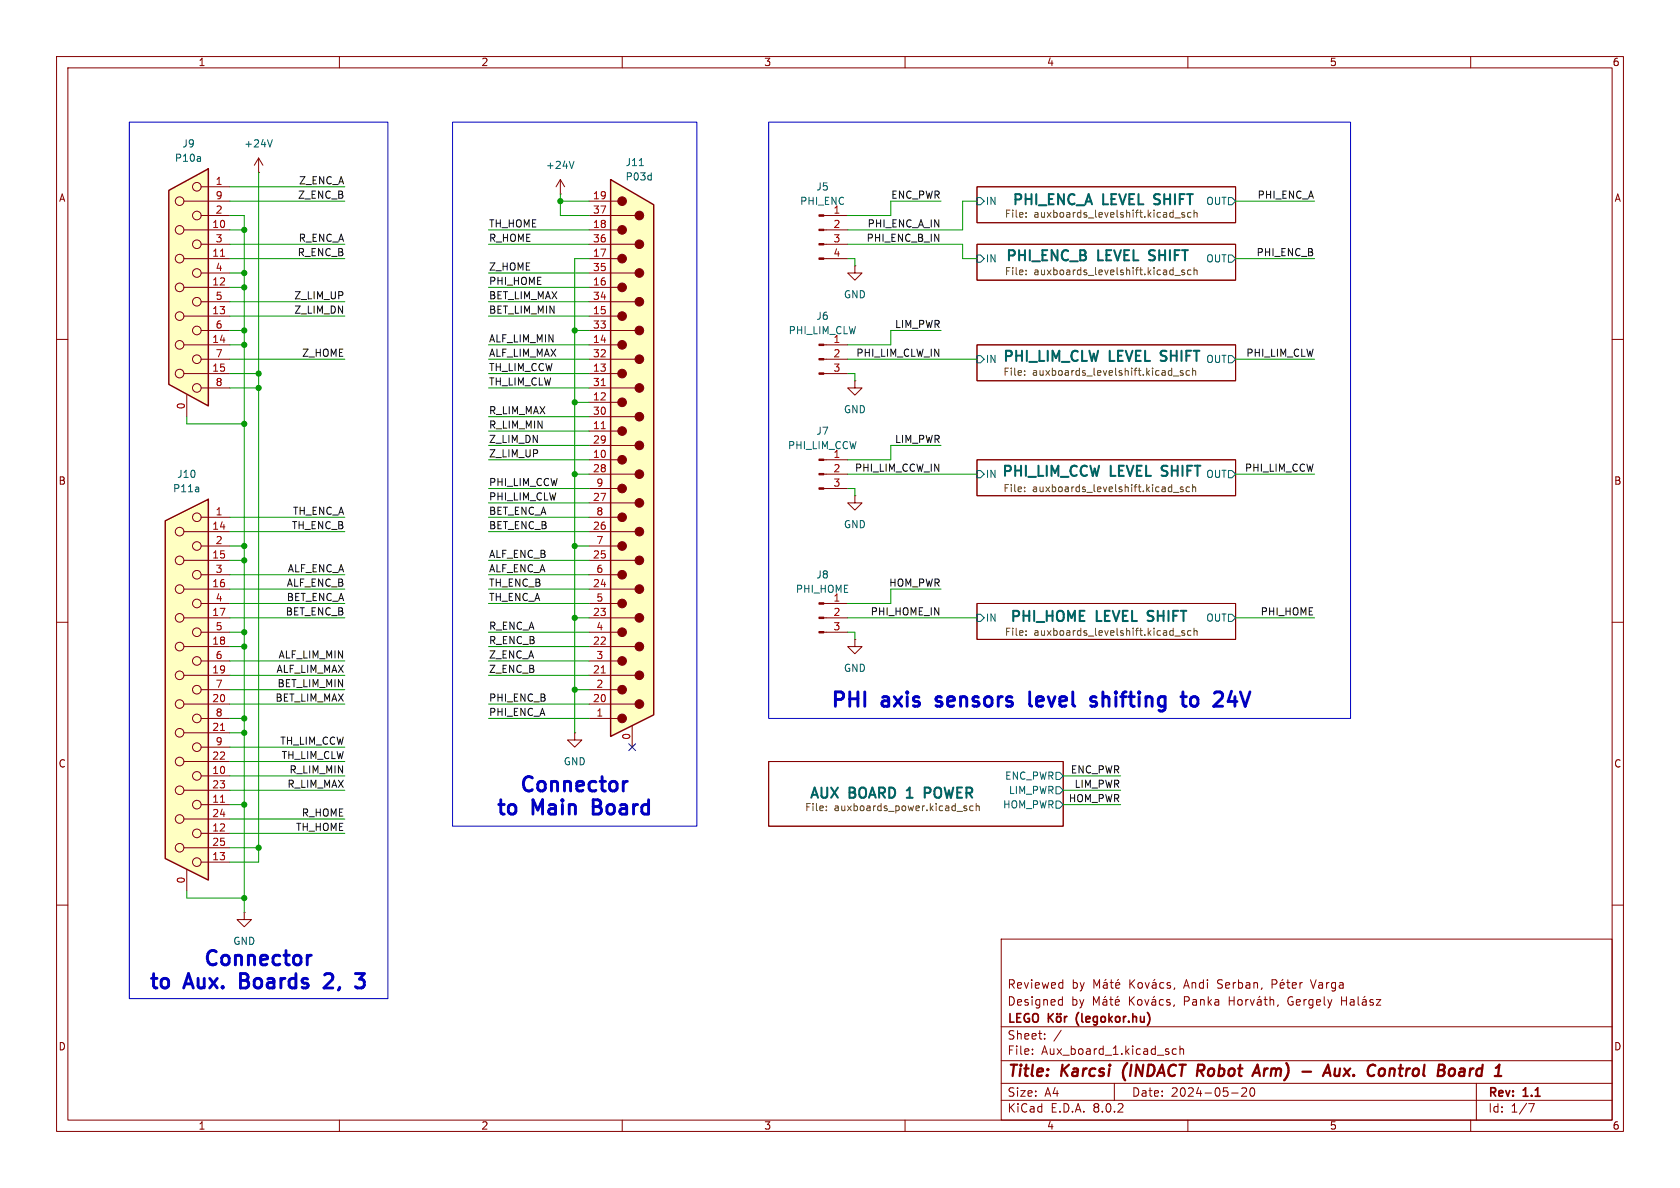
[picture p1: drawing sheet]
<svg xmlns="http://www.w3.org/2000/svg" width="297mm" height="210mm" viewBox="0 0 297 210" stroke-linecap="round" stroke-linejoin="round" font-family="sans-serif">
<g fill="none" stroke="#840000" stroke-width=".18">
<path d="M10 10h277v190h-277zM12 12h273v186h-273zM60 10v2M110 10v2M160 10v2M210 10v2M260 10v2M172.7 33h45.7v6.4h-45.7zM10 60h2M172.7 43.2h45.7v6.3h-45.7zM285 60h2M172.7 61h45.7v6.3h-45.7z"/>
<path d="M172.7 81.3h45.7v6.3h-45.7zM10 110h2M172.7 106.7h45.7v6.3h-45.7zM285 110h2M135.9 134.6h52.1v11.5h-52.1zM10 160h2M285 160h2M177 166h108v32h-108zM187.4 176.7l.4 .1M187.7 173.7l.2 .1M187.8 176.2v1.5M187.8 177.6l-.4 .1"/>
<path d="M187.9 173.2v1.5M187.9 174.6l-.2 .1M193.3 177.7v-1.5l.5 1.1 .5-1.1v1.5M193.4 174.7v-1.5l.5 1.1 .5-1.1v1.5M195 176.8h.6l.1 .9M195.1 173.8h.6v.9M195.5 176.1l-.3 .2M195.5 173.1l-.2 .2M195.7 177.1h-.5a.29 .29 0 0 0-.2 .3 .29 .29 0 0 0 .2 .3l.5-.1M195.7 174.1h-.5a.29 .29 0 0 0-.2 .3 .29 .29 0 0 0 .2 .3l.5-.1M196.2 176.7h.5M196.2 173.7h.6"/>
<path d="M196.4 176.2v1.3l.3 .2M196.5 173.2v1.3l.3 .2M197.2 177.2l.7-.1-.1-.3-.4-.1-.2 .2v.7h.6M197.2 174.2l.8-.1-.1-.3-.4-.1-.3 .2 .1 .7h.6M197.7 176.1l-.2 .2M197.7 173.1l-.2 .2M199.7 176.2v1.5M199.7 173.2v1.5M199.9 176.8l.6 .9M200 173.8l.6 .9M200.5 176.2l-.8 .9M200.6 173.2l-.9 .9"/>
<path d="M201.2 176.8l.2-.1 .4 .1 .1 .6-.2 .2-.3 .1-.2-.1zM201.2 173.8l.3-.1 .4 .1 .1 .6-.2 .2-.3 .1-.3-.1zM202.4 176.7l.3 1 .4-1M202.5 173.7l.3 1 .4-1M203.7 176.8h.5l.1 .9M203.7 173.8h.6l.1 .9M204.1 176.1l-.2 .2M204.2 173.1l-.2 .2M204.3 177.1h-.5a.29 .29 0 0 0-.2 .3 .29 .29 0 0 0 .2 .3l.5-.1M204.4 174.1h-.5a.29 .29 0 0 0-.2 .3 .29 .29 0 0 0 .2 .3l.5-.1M205.7 176.8l-.5-.1-.2 .3v.4l.1 .2h.6M205.7 173.8l-.4-.1-.3 .3v.4l.2 .2h.5"/>
<path d="M206.8 176.8l-.3-.1-.3 .2 .1 .2 .5 .2v.3h-.6M206.9 173.8l-.4-.1-.2 .2 .1 .2 .5 .2v.3h-.6M207.6 177.6l-.1 .3M207.7 174.6l-.2 .3M217.3 176.2v1.5M217.3 176.9h.9M218.2 176.2v1.5M218.9 176.8l.2-.1 .4 .1 .1 .6-.1 .2-.4 .1-.2-.1zM220.2 176.7v1M220.7 176.7l-.3 .1-.2 .2M221 176.7l.4 1 .3-1M222.3 176.8h.6l.1 .9"/>
<path d="M222.7 176.1l-.2 .2M223 177.1h-.5a.29 .29 0 0 0-.3 .3 .29 .29 0 0 0 .3 .3l.5-.1M223.5 176.7h.5M223.7 176.2v1.3l.3 .2M224.5 176.8l.2-.1 .4 .1 .1 .9M224.5 176.2v1.5M224.9 174l.7-.1 .1-.2v-.4l-.2-.1h-.6v1.5M226 177.6l-.2 .3M226.3 174.2l.7-.1v-.3l-.5-.1-.2 .2 .1 .7h.6M226.8 173.1l-.2 .2M227.5 173.7h.5M227.7 173.2v1.3l.3 .2"/>
<path d="M228.5 174.2l.7-.1-.1-.3-.4-.1-.2 .2v.7h.6M229.8 173.7v1M230.2 173.7l-.2 .1-.2 .2M231.7 173.2l.5 1.5M237.2 176.9h.8M237.2 176.2v1.5M238 176.2v1.5M238.7 176.8h.6l.1 .9M239.4 177.1h-.5a.29 .29 0 0 0-.2 .3 .29 .29 0 0 0 .2 .3l.5-.1M240.1 176.2v1.3l.2 .2M240.9 176.8h.6v.9M241.3 176.1l-.2 .2"/>
<path d="M241.5 177.1h-.5a.29 .29 0 0 0-.2 .3 .29 .29 0 0 0 .2 .3l.5-.1M242.7 176.8l-.3-.1-.2 .2v.2l.5 .2v.3h-.5M243.3 176.7h.8l-.8 1h.8M60 198v2M110 198v2M160 198v2M177 194.5h108M177 191.5h108M177 187.5h108M177 181.5h108M182.5 186.3v.1M182.5 185.5v.1"/>
<path d="M184.7 183.6v.1M184.7 182.8v.1M187.6 182.1l-1.3 2M197 191.5v3M208 185.5l-.5-.1-.3 .3v.4l.2 .2h.6M208.6 185.5l.2-.1 .4 .1v.9M208.6 184.9v1.5M210 198v2M217.7 193.2h1.2M219.5 192.4l.6-.1 .2 .1 .1 .3-.9 1.1h.9M221.2 192.4l.1-.1a.81 .81 0 0 1 .6 .6 .81 .81 0 0 1-.3 .8l-.1 .1a.81 .81 0 0 1-.6-.6 .81 .81 0 0 1 .3-.8zM260 198v2"/>
<path d="M261 191.5v6.5M270.2 195.1h1l-.6 1.5"/>
</g>
<g fill="none" stroke="#840000" stroke-width=".4">
<path d="M198.6 189.3v1.1M211.8 188.2h.8M212.2 189.3l.5 .9M212.7 189.2l-1 .1M221.7 189.6h.9M222.3 188.2l.4 2M230.3 189.4h1.5M233.9 190.2l.9-2 .4 2M236 188.9v1.2a.57 .57 0 0 0 .8-.1M236.9 188.9l-.2 1.3M245.8 188.9l-.2 1.3M246 188.9l-.3 .2"/>
<path d="M258.1 189l.2-.1 .6 .1-.1 1.2M258.9 189.4h-.6a.4 .4 0 0 0-.4 .4 .4 .4 0 0 0 .3 .4l.6-.1"/>
</g>
<path d="M185.3 179.2v1.5M185.6 179.8l.6 .9M186.2 179.2l-.9 .8M186.8 179.8l.3-.1 .4 .1 .1 .6-.2 .2-.3 .1-.3-.2zM186.9 179.2v.1M187.5 179.2v.1M188.2 179.7v1M188.6 179.7l-.3 .1-.1 .2" fill="none" stroke="#840000" stroke-width=".3"/>
<g fill="none" stroke="#006464" stroke-width=".18">
<path d="M172.7 34.9h.7l.6 .7-.6 .6h-.7zM217.2 34.9h.6l.6 .7-.6 .6h-.6zM172.7 45.1h.7l.6 .6-.6 .7h-.7zM217.2 45.1h.6l.6 .6-.6 .7h-.6zM172.7 62.9h.7l.6 .6-.6 .6h-.7zM217.2 62.9h.6l.6 .6-.6 .6h-.6zM172.7 83.2h.7l.6 .6-.6 .7h-.7zM217.2 83.2h.6l.6 .6-.6 .7h-.6zM172.7 108.6h.7l.6 .6-.6 .7h-.7zM217.2 108.6h.6l.6 .6-.6 .7h-.6zM186.7 139.1h.6l.7 .6-.7 .6h-.6zM186.7 136.5h.6l.7 .7-.7 .6h-.6z"/>
<path d="M186.7 141.6h.6l.7 .6-.7 .7h-.6z"/>
</g>
<g fill="none" stroke="#725600" stroke-width=".18">
<path d="M181.4 38.3v.1M207.7 38.5h1M209 37.6v.3l.4 .1 .1 .2-.2 .2-.4-.1M210.1 37.6l-.2 .2 .1 .5 .2 .1 .3-.1M211.1 37.1v1.3M211.1 37.6v.1M211.6 37.6v.8M181.4 48.4v.2M181.4 47.8v.1M207.7 48.7h1M209.4 47.8l-.3-.1-.2 .2 .1 .2 .4 .1v.3h-.5M210.5 47.8l-.3-.1-.3 .3 .2 .5h.4"/>
<path d="M211.1 47.8l.2-.1 .3 .1v.8M211.1 47.3v1.3M181.1 66.2v.1M181.1 65.6v.1M207.4 66.5h1M209.1 65.6l-.3-.1-.1 .2v.2l.4 .1v.3h-.4M210.3 65.6l-.4-.1-.2 .2 .1 .6h.5M210.8 65.6l.2-.1 .3 .1 .1 .7M210.8 65.1v1.2M181.1 86.1v.2M181.1 86.8v.1M207.4 87h1"/>
<path d="M209.1 86.1h-.3l-.1 .2v.1l.4 .2v.3h-.4M210.3 86.1h-.4l-.2 .2 .1 .6h.5M210.8 85.7v1.2M210.8 86.2l.2-.1h.3l.1 .8M181.4 111.5v.2M181.4 112.2v.1M207.7 112.4h1M209.4 111.5h-.3l-.2 .2 .1 .1 .4 .2v.3h-.5M210.5 111.5h-.3l-.3 .2 .2 .6h.4M211.1 111.1v1.2M211.1 111.6l.2-.1h.3v.8M146.1 143.2v.1"/>
<path d="M146.1 142.5v.1M170.5 142.5v.3l.4 .1v.2l-.1 .2-.4-.1M171.5 142.5l-.1 .2 .1 .5 .2 .1 .3-.1M172.6 142v1.3M172.6 142.5v.1M173.1 142.5v.8"/>
</g>
<path d="M164.2 139.2h-.7v1.8M163.5 140.2h.7" fill="none" stroke="#006464" stroke-width=".36"/>
<path d="M107.9 31.8l7.7 4.4v90.2l-7.7 3.8z" fill="#ffffc2"/>
<g fill="#840000" stroke="#840000" stroke-width=".18">
<path d="M144.8 111.6h.8v.3h-.8z"/>
<path d="M144.8 109.1h.8v.2h-.8z"/>
<path d="M144.8 106.6h.8v.2h-.8z"/>
<circle cx="110" cy="127" r=".76"/>
<circle cx="110" cy="121.9" r=".76"/>
<circle cx="110" cy="116.8" r=".76"/>
<circle cx="110" cy="111.8" r=".76"/>
<circle cx="110" cy="106.7" r=".76"/>
<circle cx="110" cy="101.6" r=".76"/>
<circle cx="110" cy="96.5" r=".76"/>
<circle cx="110" cy="91.4" r=".76"/>
<circle cx="110" cy="86.4" r=".76"/>
<circle cx="110" cy="81.3" r=".76"/>
<circle cx="110" cy="76.2" r=".76"/>
<circle cx="110" cy="71.1" r=".76"/>
<circle cx="110" cy="66" r=".76"/>
<circle cx="110" cy="61" r=".76"/>
<circle cx="110" cy="55.9" r=".76"/>
<circle cx="110" cy="50.8" r=".76"/>
<circle cx="110" cy="45.7" r=".76"/>
<circle cx="110" cy="40.6" r=".76"/>
<circle cx="110" cy="35.6" r=".76"/>
<circle cx="113" cy="124.5" r=".76"/>
<circle cx="113" cy="119.4" r=".76"/>
<circle cx="113" cy="114.3" r=".76"/>
<circle cx="113" cy="109.2" r=".76"/>
<circle cx="113" cy="104.1" r=".76"/>
<circle cx="113" cy="99.1" r=".76"/>
<circle cx="113" cy="94" r=".76"/>
<circle cx="113" cy="88.9" r=".76"/>
<circle cx="113" cy="83.8" r=".76"/>
<circle cx="113" cy="78.7" r=".76"/>
<circle cx="113" cy="73.7" r=".76"/>
<circle cx="113" cy="68.6" r=".76"/>
<circle cx="113" cy="63.5" r=".76"/>
<circle cx="113" cy="58.4" r=".76"/>
<circle cx="113" cy="53.3" r=".76"/>
<circle cx="113" cy="48.3" r=".76"/>
<circle cx="113" cy="43.2" r=".76"/>
<circle cx="113" cy="38.1" r=".76"/>
</g>
<g fill="none" stroke="#840000" stroke-width=".18">
<path d="M99.1 34.3h.1M99.1 31.8l-.8 1.2M99.1 31.8v2.5M99.1 31.8l.7 1.2M104.1 38.1h8.2M104.1 35.6h5.1M104.1 58.4h8.2M104.1 55.9h5.1M104.1 53.3h8.2M104.1 50.8h5.1M104.1 48.3h8.2M104.1 45.7h5.1"/>
<path d="M104.1 43.2h8.2M104.1 40.6h5.1M151.1 47v1.3h1.3l-1.3 1.2-1.2-1.2h1.2M151.1 47h.1M104.1 78.7h8.2M104.1 76.2h5.1M104.1 73.7h8.2M104.1 71.1h5.1M104.1 68.6h8.2M104.1 66h5.1M104.1 63.5h8.2M104.1 61h5.1"/>
<path d="M151.1 67.3v1.3h1.3l-1.3 1.3-1.2-1.3h1.2M151.1 67.3h.1M104.1 99.1h8.2M104.1 96.5h5.1M104.1 94h8.2M104.1 91.4h5.1M104.1 88.9h8.2M104.1 86.4h5.1M104.1 83.8h8.2M104.1 81.3h5.1M104.1 119.4h8.2M104.1 116.8h5.1"/>
<path d="M104.1 114.3h8.2M104.1 111.8h5.1M104.1 109.2h8.2M104.1 106.7h5.1M104.1 104.1h8.2M104.1 101.6h5.1M145.6 111.8h4.3M145.6 109.2h4.3M145.6 106.7h4.3M104.1 127h5.1M104.1 124.5h8.2M104.1 121.9h5.1"/>
<path d="M111.8 128.3v3.8"/>
</g>
<path d="M107.9 31.8l7.7 4.4v90.2l-7.7 3.8z" fill="none" stroke="#840000" stroke-width=".25"/>
<path d="M106.3 75.8h.7M106.3 68.2h.7M106.3 119h.7" fill="none" stroke="#a90000" stroke-width=".18"/>
<path d="M101.5 28.5l-.4 1.3M113 29.3h.7" fill="none" stroke="#006464" stroke-width=".18"/>
<path d="M29.8 33.7l7-3.9v42l-7-3.9z" fill="#ffffc2"/>
<g fill="none" stroke="#840000" stroke-width=".18">
<path d="M32.5 35.6h8.1M35.6 38.1h5M35.6 33h5M32.5 55.9h8.1M32.5 50.8h8.1M32.5 45.7h8.1M32.5 40.6h8.1M35.6 58.4h5M35.6 53.3h5M35.6 48.3h5M35.6 43.2h5M32.5 66h8.1"/>
<path d="M32.5 61h8.1M33 69.9v3.8M35.6 68.6h5M35.6 63.5h5"/>
<circle cx="31.7" cy="35.6" r=".76"/>
<circle cx="34.8" cy="38.1" r=".76"/>
<circle cx="34.8" cy="33" r=".76"/>
<circle cx="31.7" cy="50.8" r=".76"/>
<circle cx="31.7" cy="55.9" r=".76"/>
<circle cx="31.7" cy="40.6" r=".76"/>
<circle cx="31.7" cy="45.7" r=".76"/>
<circle cx="34.8" cy="58.4" r=".76"/>
<circle cx="34.8" cy="48.3" r=".76"/>
<circle cx="34.8" cy="53.3" r=".76"/>
<circle cx="34.8" cy="43.2" r=".76"/>
<circle cx="31.7" cy="61" r=".76"/>
<circle cx="31.7" cy="66" r=".76"/>
<circle cx="34.8" cy="68.6" r=".76"/>
<circle cx="34.8" cy="63.5" r=".76"/>
</g>
<path d="M29.8 33.7l7-3.9v42l-7-3.9z" fill="none" stroke="#840000" stroke-width=".25"/>
<path d="M39 45.3h.7" fill="none" stroke="#a90000" stroke-width=".18"/>
<path d="M29.2 92.1l7.6-3.8v67.3l-7.6-3.8z" fill="#ffffc2"/>
<g fill="none" stroke="#840000" stroke-width=".18">
<path d="M45.7 30.5h.1M45.7 27.9l-.7 1.3M45.7 27.9v2.6M45.7 27.9l.8 1.3M145.6 38.1h4.3M145.6 45.7h4.3M145.6 43.2h4.3M145.6 40.6h4.3M145.6 66h4.3M145.6 63.5h4.3M145.6 61h4.3M32.5 99.1h8.1"/>
<path d="M32.5 94h8.1M35.6 96.5h5M35.6 91.4h5M145.6 86.4h4.3M145.6 83.8h4.3M145.6 81.3h4.3M151.1 87.6v1.3h1.3l-1.3 1.3-1.2-1.3h1.2M151.1 87.6h.1M32.5 119.4h8.1M32.5 114.3h8.1M32.5 109.2h8.1M32.5 104.1h8.1"/>
<path d="M35.6 116.8h5M35.6 111.8h5M35.6 106.7h5M35.6 101.6h5M151.1 113v1.3h1.3l-1.3 1.3-1.2-1.3h1.2M151.1 113h.1M32.5 139.7h8.1M32.5 134.6h8.1M32.5 129.5h8.1M32.5 124.5h8.1M35.6 137.2h5M35.6 132.1h5"/>
<path d="M35.6 127h5M35.6 121.9h5M101.6 129.5v1.3h1.3l-1.3 1.3-1.3-1.3h1.3M101.6 129.5h.1M32.5 149.9h8.1M32.5 144.8h8.1M33 153.7v3.8M35.6 152.4h5M35.6 147.3h5M35.6 142.2h5M43.2 161.3v1.3h1.2l-1.2 1.2-1.3-1.2h1.3M43.2 161.3h.1"/>
<circle cx="31.7" cy="99.1" r=".76"/>
<circle cx="31.7" cy="94" r=".76"/>
<circle cx="34.8" cy="96.5" r=".76"/>
<circle cx="34.8" cy="91.4" r=".76"/>
<circle cx="31.7" cy="104.1" r=".76"/>
<circle cx="31.7" cy="109.2" r=".76"/>
<circle cx="31.7" cy="114.3" r=".76"/>
<circle cx="31.7" cy="119.4" r=".76"/>
<circle cx="34.8" cy="116.8" r=".76"/>
<circle cx="34.8" cy="106.7" r=".76"/>
<circle cx="34.8" cy="101.6" r=".76"/>
<circle cx="34.8" cy="111.8" r=".76"/>
<circle cx="31.7" cy="139.7" r=".76"/>
<circle cx="31.7" cy="134.6" r=".76"/>
<circle cx="31.7" cy="129.5" r=".76"/>
<circle cx="31.7" cy="124.5" r=".76"/>
<circle cx="34.8" cy="132.1" r=".76"/>
<circle cx="34.8" cy="121.9" r=".76"/>
<circle cx="34.8" cy="127" r=".76"/>
<circle cx="34.8" cy="137.2" r=".76"/>
<circle cx="31.7" cy="149.9" r=".76"/>
<circle cx="31.7" cy="144.8" r=".76"/>
<circle cx="34.8" cy="142.2" r=".76"/>
<circle cx="34.8" cy="152.4" r=".76"/>
<circle cx="34.8" cy="147.3" r=".76"/>
</g>
<path d="M29.2 92.1l7.6-3.8v67.3l-7.6-3.8z" fill="none" stroke="#840000" stroke-width=".25"/>
<path d="M39 129.1h.7M39 141.8h.7" fill="none" stroke="#a90000" stroke-width=".18"/>
<path d="M48.1 24.7l-.4 1.3" fill="none" stroke="#006464" stroke-width=".18"/>
<g fill="#840000" stroke="#840000" stroke-width=".18">
<path d="M144.8 65.9h.8v.3h-.8z"/>
<path d="M144.8 63.4h.8v.2h-.8z"/>
<path d="M144.8 60.8h.8v.3h-.8z"/>
<path d="M144.8 45.6h.8v.2h-.8z"/>
<path d="M144.8 43.1h.8v.2h-.8z"/>
<path d="M144.8 40.5h.8v.3h-.8z"/>
<path d="M144.8 38h.8v.2h-.8z"/>
<path d="M144.8 86.2h.8v.3h-.8z"/>
<path d="M144.8 83.7h.8v.2h-.8z"/>
<path d="M144.8 81.2h.8v.2h-.8z"/>
</g>
<g fill="none" stroke="#0000c2" stroke-width=".51">
<path d="M110.9 138.1h-.2l-.4 .3M182 122.3v2.2l.4 .4M192.8 123.6l.4 .4 .6 .1 .1 .3-.1 .3-.3 .2-.7-.2M193.8 123.3l-.6-.1-.4 .3M208.8 123.2h.9M209.5 124.9h.2M210.6 123.4a.69 .69 0 0 1 .7-.3 .69 .69 0 0 1 .5 .5v.8a.69 .69 0 0 1-.7 .5 .69 .69 0 0 1-.6-.5v-.8zM217.7 122.2l-.6 1.8h1.6M218.3 123.2v1.7M55 168.9h-.2l-.4 .2M58.4 172.1h-.6l-.4 .2M58.7 173.2l-1.4 1.4h1.5"/>
<path d="M62.8 172.1h1.6l-.8 1a.69 .69 0 0 1 .8 .5v.6l-.2 .3-.3 .1h-.7"/>
</g>
<path d="M22.9 21.6h45.7v154.9h-45.7zM80 21.6h43.2v124.5h-43.2zM135.9 21.6h102.9v105.4h-102.9z" fill="none" stroke="#0000c2" stroke-width=".18"/>
<g fill="none" stroke="#009600" stroke-width=".18">
<path d="M40.6 38.1h2.6v123.2M40.6 35.6h20.4M40.6 33h20.4M45.7 30.5v121.9h-5.1M99.1 35.6h5M99.1 34.3v3.8h5M166.4 35.6h-8.9v2.5h-7.6M172.7 35.6h-2.5v5h-20.3M218.4 35.6h14M40.6 58.4h2.6M40.6 45.7h20.4M40.6 50.8h2.6"/>
<path d="M40.6 40.6h2.6M40.6 43.2h20.4M40.6 48.3h2.6M40.6 53.3h20.4M40.6 55.9h20.4M86.4 50.8h17.7M86.4 40.6h17.7M86.4 43.2h17.7M86.4 48.3h17.7M86.4 53.3h17.7M86.4 55.9h17.7M101.6 58.4h2.5"/>
<path d="M104.1 45.7h-2.5v83.8M149.9 45.7h1.2v1.3M149.9 43.2h20.3v2.5h2.5M166.4 58.4h-8.9v2.6h-7.6M218.4 45.7h14M33 73.7v1.2h10.2M40.6 63.5h20.4M40.6 61h2.6M40.6 66h5.1M40.6 68.6h5.1M86.4 78.7h17.7M86.4 63.5h17.7"/>
<path d="M86.4 61h17.7M86.4 66h17.7M86.4 68.6h17.7M86.4 73.7h17.7M86.4 76.2h17.7M101.6 71.1h2.5M149.9 66h1.2v1.3M149.9 63.5h22.8M166.4 78.7h-8.9v2.6h-7.6M218.4 63.5h14M40.6 91.4h20.4M40.6 94h20.4"/>
<path d="M40.6 99.1h2.6M40.6 96.5h2.6M86.4 81.3h17.7M86.4 86.4h17.7M86.4 88.9h17.7M86.4 91.4h17.7M86.4 94h17.7M86.4 99.1h17.7M101.6 83.8h2.5M101.6 96.5h2.5M149.9 86.4h1.2v1.2M149.9 83.8h22.8"/>
<path d="M218.4 83.8h14M40.6 109.2h20.4M40.6 104.1h20.4M40.6 106.7h20.4M40.6 111.8h2.6M40.6 116.8h20.4M40.6 114.3h2.6M40.6 101.6h20.4M40.6 119.4h20.4M86.4 104.1h17.7M86.4 106.7h17.7M86.4 111.8h17.7"/>
<path d="M86.4 116.8h17.7M86.4 114.3h17.7M86.4 101.6h17.7M86.4 119.4h17.7M101.6 109.2h2.5M149.9 111.8h1.2v1.2M149.9 109.2h22.8M166.4 104.1h-8.9v2.6h-7.6M218.4 109.2h14M40.6 137.2h20.4M40.6 139.7h20.4M40.6 127h2.6"/>
<path d="M40.6 124.5h20.4M40.6 132.1h20.4M40.6 121.9h20.4M40.6 129.5h2.6M40.6 134.6h20.4M86.4 127h17.7M86.4 124.5h17.7M101.6 121.9h2.5M188 137.2h10.1M188 139.7h10.1M33 157.5v1.3h10.2M40.6 142.2h2.6"/>
<path d="M40.6 149.9h5.1M40.6 147.3h20.4M40.6 144.8h20.4M188 142.2h10.1"/>
</g>
<path d="M111.2 131.5l1.2 1.2M112.4 131.5l-1.2 1.2" fill="none" stroke="#000084" stroke-width=".18"/>
<g fill="#009600" stroke="#009600" stroke-width=".18">
<circle cx="43.2" cy="111.8" r=".46"/>
<circle cx="45.7" cy="149.9" r=".46"/>
<circle cx="43.2" cy="158.8" r=".46"/>
<circle cx="43.2" cy="142.2" r=".46"/>
<circle cx="43.2" cy="129.5" r=".46"/>
<circle cx="43.2" cy="127" r=".46"/>
<circle cx="99.1" cy="35.6" r=".46"/>
<circle cx="43.2" cy="114.3" r=".46"/>
<circle cx="43.2" cy="74.9" r=".46"/>
<circle cx="43.2" cy="96.5" r=".46"/>
<circle cx="45.7" cy="68.6" r=".46"/>
<circle cx="43.2" cy="99.1" r=".46"/>
<circle cx="43.2" cy="48.3" r=".46"/>
<circle cx="43.2" cy="58.4" r=".46"/>
<circle cx="43.2" cy="50.8" r=".46"/>
<circle cx="45.7" cy="66" r=".46"/>
<circle cx="43.2" cy="61" r=".46"/>
<circle cx="43.2" cy="40.6" r=".46"/>
<circle cx="101.6" cy="96.5" r=".46"/>
<circle cx="101.6" cy="121.9" r=".46"/>
<circle cx="101.6" cy="109.2" r=".46"/>
<circle cx="101.6" cy="83.8" r=".46"/>
<circle cx="101.6" cy="71.1" r=".46"/>
<circle cx="101.6" cy="58.4" r=".46"/>
</g>
<g font-size="3.5" fill="#0000c2">
<text x="146.6" y="125.7">PHI</text>
<text x="155.9" y="125.7">axis</text>
<text x="166.5" y="125.7">sensors</text>
<text x="184" y="125.7">level</text>
<text x="195.9" y="125.7">shifting</text>
<text x="213.1" y="125.7">to</text>
<text x="219.8" y="125.7">24V</text>
<text x="91.5" y="140.7">Connector</text>
<text x="87.4" y="144.8">to</text>
<text x="94.1" y="144.8">Main</text>
<text x="105.8" y="144.8">Board</text>
<text x="35.7" y="171.4">Connector</text>
<text x="26" y="175.5">to</text>
<text x="32.7" y="175.5">Aux.</text>
<text x="43.4" y="175.5">Boards</text>
<text x="59.4" y="175.5">2,</text>
</g>
<g font-size="2.8" fill="#840000">
<text x="178" y="190.9">Title:</text>
<text x="187.7" y="190.9">Karcsi</text>
<text x="199.3" y="190.9">(INDACT</text>
<text x="213.3" y="190.9">Robot</text>
<text x="224.2" y="190.9">Arm)</text>
<text x="233.4" y="190.9">-</text>
<text x="238.2" y="190.9">Aux.</text>
<text x="246.6" y="190.9">Control</text>
<text x="259.8" y="190.9">Board</text>
</g>
<g font-size="2.5" fill="#725600">
<text x="178.7" y="36.7">PHI_ENC_A</text>
<text x="195" y="36.7">LEVEL SHIFT</text>
<text x="177.6" y="46.7">PHI_ENC_B</text>
<text x="194.1" y="46.7">LEVEL SHIFT</text>
<text x="177.1" y="64.4">PHI_LIM_CLW</text>
<text x="196.1" y="64.4">LEVEL SHIFT</text>
<text x="196.3" y="84.8">LEVEL SHIFT</text>
<text x="178.4" y="110.4">PHI_HOME</text>
<text x="193.8" y="110.4">LEVEL SHIFT</text>
<text x="142.9" y="141.6">AUX</text>
<text x="150.1" y="141.6">BOARD 1</text>
<text x="164.8" y="141.6">POWER</text>
</g>
<text font-size="2.5" fill="#006464" x="176.9" y="84.8">PHI_LIM_CCW</text>
<g font-size="2.1" fill="#840000">
<text x="178" y="178">Designed</text>
<text x="178" y="175">Reviewed</text>
<text x="189.4" y="178">by</text>
<text x="189.4" y="175">by</text>
<text x="209.6" y="178">Panka</text>
<text x="209.6" y="175">Andi</text>
<text x="215.6" y="175">Serban,</text>
<text x="228.2" y="178">Gergely</text>
<text x="232.5" y="175">Varga</text>
<text x="178" y="184">Sheet:</text>
<text x="178" y="181.2">LEGO</text>
<text x="190.9" y="181.2">(legokor.hu)</text>
<text x="178" y="186.7">File:</text>
<text x="184.1" y="186.7">Aux_board_1.kicad_sch</text>
<text x="178" y="196.9">KiCad</text>
<text x="178" y="194.1">Size:</text>
<text x="184.7" y="194.1">A4</text>
<text x="185.7" y="196.9">E.D.A.</text>
<text x="193.3" y="196.9">8.0.2</text>
<text x="200" y="194.1">Date:</text>
<text x="207" y="194.1">2024-05-20</text>
<text x="263" y="194.3">Rev:</text>
<text x="263" y="196.9">Id:</text>
<text x="267.1" y="196.9">1/7</text>
<text x="269.4" y="194.3">1.1</text>
</g>
<g font-size="1.8" fill="#840000">
<text x="35" y="11.9">1</text>
<text x="85" y="11.9">2</text>
<text x="135" y="11.9">3</text>
<text x="185" y="11.9">4</text>
<text x="235" y="11.9">5</text>
<text x="285" y="11.9">6</text>
<text x="10.3" y="35.9">A</text>
<text x="285.3" y="35.9">A</text>
<text x="10.3" y="85.9">B</text>
<text x="285.3" y="85.9">B</text>
<text x="10.3" y="135.9">C</text>
<text x="285.3" y="135.9">C</text>
<text x="10.3" y="185.9">D</text>
<text x="285.3" y="185.9">D</text>
<text x="35" y="199.9">1</text>
<text x="85" y="199.9">2</text>
<text x="135" y="199.9">3</text>
<text x="185" y="199.9">4</text>
<text x="235" y="199.9">5</text>
<text x="285" y="199.9">6</text>
</g>
<g font-size="1.8" fill="#006464">
<text x="30.8" y="28.8">P10a</text>
<text x="32.1" y="26.3">J9</text>
<text x="43.1" y="26.3">+24V</text>
<text x="110.5" y="29.6">J11</text>
<text x="96.4" y="30.1">+24V</text>
<text x="110.5" y="32.1">P03d</text>
<text x="144.2" y="33.9">J5</text>
<text x="141.4" y="36.4">PHI_ENC</text>
<text x="174.2" y="36.4">IN</text>
<text x="213.1" y="36.4">OUT</text>
<text x="174.2" y="46.6">IN</text>
<text x="213.1" y="46.6">OUT</text>
<text x="149.1" y="52.9">GND</text>
<text x="139.3" y="59.3">PHI_LIM_CLW</text>
<text x="144.2" y="56.7">J6</text>
<text x="147.2" y="60.7">1</text>
<text x="174.2" y="64.4">IN</text>
<text x="213.1" y="64.4">OUT</text>
<text x="144.2" y="77.1">J7</text>
<text x="149.1" y="73.3">GND</text>
<text x="139.2" y="79.6">PHI_LIM_CCW</text>
<text x="147.2" y="81">1</text>
<text x="30.5" y="87.2">P11a</text>
<text x="31.2" y="84.7">J10</text>
<text x="174.2" y="84.7">IN</text>
<text x="213.1" y="84.7">OUT</text>
<text x="149.1" y="93.6">GND</text>
<text x="140.6" y="105">PHI_HOME</text>
<text x="144.2" y="102.5">J8</text>
<text x="147.2" y="106.4">1</text>
<text x="174.2" y="110.1">IN</text>
<text x="213.1" y="110.1">OUT</text>
<text x="149.1" y="119">GND</text>
<text x="99.6" y="135.5">GND</text>
<text x="177.2" y="143.1">HOM_PWR</text>
<text x="177.6" y="138">ENC_PWR</text>
<text x="178.3" y="140.6">LIM_PWR</text>
<text x="41.1" y="167.2">GND</text>
</g>
<g font-size="1.8" fill="#a90000">
<text x="38" y="32.8">1</text>
<text x="38" y="35.3">9</text>
<text x="104.7" y="35.3">19</text>
<text x="37.4" y="40.4">10</text>
<text x="38" y="37.8">2</text>
<text x="104.7" y="40.4">18</text>
<text x="104.7" y="37.8">37</text>
<text x="147.2" y="37.8">1</text>
<text x="147.2" y="40.4">2</text>
<text x="37.4" y="45.5">11</text>
<text x="38" y="42.9">3</text>
<text x="104.7" y="45.5">17</text>
<text x="104.7" y="42.9">36</text>
<text x="147.2" y="42.9">3</text>
<text x="147.2" y="45.5">4</text>
<text x="37.4" y="50.5">12</text>
<text x="38" y="48">4</text>
<text x="38" y="53.1">5</text>
<text x="104.7" y="50.5">16</text>
<text x="104.7" y="53.1">34</text>
<text x="104.7" y="48">35</text>
<text x="37.4" y="55.6">13</text>
<text x="38" y="58.2">6</text>
<text x="104.7" y="55.6">15</text>
<text x="104.7" y="58.2">33</text>
<text x="37.4" y="60.7">14</text>
<text x="37.4" y="65.8">15</text>
<text x="38" y="63.2">7</text>
<text x="104.7" y="65.8">13</text>
<text x="104.7" y="60.7">14</text>
<text x="104.7" y="63.2">32</text>
<text x="147.2" y="63.2">2</text>
<text x="147.2" y="65.8">3</text>
<text x="38" y="68.3">8</text>
<text x="104.7" y="70.9">12</text>
<text x="104.7" y="68.3">31</text>
<text x="32.8" y="72.5" transform="rotate(-90 32.8 72.5)">0</text>
<text x="104.7" y="75.9">11</text>
<text x="104.7" y="73.4">30</text>
<text x="104.7" y="81">10</text>
<text x="104.7" y="83.6">28</text>
<text x="104.7" y="78.5">29</text>
<text x="147.2" y="83.6">2</text>
<text x="104.7" y="88.6">27</text>
<text x="105.3" y="86.1">9</text>
<text x="147.2" y="86.1">3</text>
<text x="37.4" y="93.7">14</text>
<text x="38" y="91.2">1</text>
<text x="104.7" y="93.7">26</text>
<text x="105.3" y="91.2">8</text>
<text x="37.4" y="98.8">15</text>
<text x="38" y="96.3">2</text>
<text x="38" y="101.3">3</text>
<text x="104.7" y="98.8">25</text>
<text x="105.3" y="101.3">6</text>
<text x="105.3" y="96.3">7</text>
<text x="37.4" y="103.9">16</text>
<text x="38" y="106.4">4</text>
<text x="104.7" y="103.9">24</text>
<text x="105.3" y="106.4">5</text>
<text x="37.4" y="109">17</text>
<text x="38" y="111.5">5</text>
<text x="104.7" y="109">23</text>
<text x="105.3" y="111.5">4</text>
<text x="147.2" y="109">2</text>
<text x="147.2" y="111.5">3</text>
<text x="37.4" y="114">18</text>
<text x="37.4" y="119.1">19</text>
<text x="38" y="116.6">6</text>
<text x="104.7" y="119.1">21</text>
<text x="104.7" y="114">22</text>
<text x="105.3" y="116.6">3</text>
<text x="37.4" y="124.2">20</text>
<text x="38" y="121.7">7</text>
<text x="104.7" y="124.2">20</text>
<text x="105.3" y="121.7">2</text>
<text x="37.4" y="129.3">21</text>
<text x="38" y="126.7">8</text>
<text x="38" y="131.8">9</text>
<text x="105.3" y="126.7">1</text>
<text x="111.5" y="130.9" transform="rotate(-90 111.5 130.9)">0</text>
<text x="37.4" y="136.9">10</text>
<text x="37.4" y="134.4">22</text>
<text x="37.4" y="142">11</text>
<text x="37.4" y="139.4">23</text>
<text x="37.4" y="147.1">12</text>
<text x="37.4" y="144.5">24</text>
<text x="37.4" y="149.6">25</text>
<text x="37.4" y="152.1">13</text>
<text x="32.8" y="156.3" transform="rotate(-90 32.8 156.3)">0</text>
</g>
<g font-size="1.8" fill="#0f0f0f">
<text x="52.6" y="35.2">Z_ENC_B</text>
<text x="52.8" y="32.7">Z_ENC_A</text>
<text x="157.5" y="35.2">ENC_PWR</text>
<text x="222.2" y="35.2">PHI_ENC_A</text>
<text x="86.4" y="40.3">TH_HOME</text>
<text x="153.3" y="40.3">PHI_ENC_A_IN</text>
<text x="52.5" y="45.4">R_ENC_B</text>
<text x="52.7" y="42.8">R_ENC_A</text>
<text x="86.4" y="42.8">R_HOME</text>
<text x="86.4" y="47.9">Z_HOME</text>
<text x="153.1" y="42.8">PHI_ENC_B_IN</text>
<text x="222" y="45.4">PHI_ENC_B</text>
<text x="51.9" y="53">Z_LIM_UP</text>
<text x="86.4" y="50.5">PHI_HOME</text>
<text x="86.4" y="53">BET_LIM_MAX</text>
<text x="51.9" y="55.5">Z_LIM_DN</text>
<text x="86.4" y="55.5">BET_LIM_MIN</text>
<text x="158.1" y="58.1">LIM_PWR</text>
<text x="53.3" y="63.2">Z_HOME</text>
<text x="86.4" y="65.7">TH_LIM_CCW</text>
<text x="86.4" y="63.2">ALF_LIM_MAX</text>
<text x="86.4" y="60.6">ALF_LIM_MIN</text>
<text x="151.3" y="63.2">PHI_LIM_CLW_IN</text>
<text x="220.2" y="63.2">PHI_LIM_CLW</text>
<text x="86.4" y="68.2">TH_LIM_CLW</text>
<text x="86.4" y="75.9">R_LIM_MIN</text>
<text x="86.4" y="73.3">R_LIM_MAX</text>
<text x="86.4" y="80.9">Z_LIM_UP</text>
<text x="86.4" y="78.4">Z_LIM_DN</text>
<text x="151" y="83.5">PHI_LIM_CCW_IN</text>
<text x="158.1" y="78.4">LIM_PWR</text>
<text x="220" y="83.5">PHI_LIM_CCW</text>
<text x="86.4" y="86">PHI_LIM_CCW</text>
<text x="86.4" y="88.6">PHI_LIM_CLW</text>
<text x="51.5" y="93.6">TH_ENC_B</text>
<text x="51.7" y="91.1">TH_ENC_A</text>
<text x="86.4" y="93.6">BET_ENC_B</text>
<text x="86.4" y="91.1">BET_ENC_A</text>
<text x="50.8" y="101.3">ALF_ENC_A</text>
<text x="86.4" y="101.3">ALF_ENC_A</text>
<text x="86.4" y="98.7">ALF_ENC_B</text>
<text x="50.6" y="103.8">ALF_ENC_B</text>
<text x="50.6" y="106.3">BET_ENC_A</text>
<text x="86.4" y="106.3">TH_ENC_A</text>
<text x="86.4" y="103.8">TH_ENC_B</text>
<text x="157.1" y="103.8">HOM_PWR</text>
<text x="50.4" y="108.9">BET_ENC_B</text>
<text x="86.4" y="111.4">R_ENC_A</text>
<text x="86.4" y="114">R_ENC_B</text>
<text x="153.8" y="108.9">PHI_HOME_IN</text>
<text x="222.8" y="108.9">PHI_HOME</text>
<text x="48.8" y="119">ALF_LIM_MAX</text>
<text x="49.1" y="116.5">ALF_LIM_MIN</text>
<text x="86.4" y="116.5">Z_ENC_A</text>
<text x="86.4" y="119">Z_ENC_B</text>
<text x="48.6" y="124.1">BET_LIM_MAX</text>
<text x="49" y="121.6">BET_LIM_MIN</text>
<text x="86.4" y="124.1">PHI_ENC_B</text>
<text x="49.4" y="131.7">TH_LIM_CCW</text>
<text x="86.4" y="126.7">PHI_ENC_A</text>
<text x="49.7" y="134.3">TH_LIM_CLW</text>
<text x="51.1" y="136.8">R_LIM_MIN</text>
<text x="189.2" y="136.8">ENC_PWR</text>
<text x="50.7" y="139.4">R_LIM_MAX</text>
<text x="188.8" y="141.9">HOM_PWR</text>
<text x="189.9" y="139.4">LIM_PWR</text>
<text x="52.2" y="147">TH_HOME</text>
<text x="53.3" y="144.4">R_HOME</text>
</g>
<g font-size="1.8" fill="#725600">
<text x="177.5" y="38.8">File:</text>
<text x="182.8" y="38.8">auxboards_levelshift.kicad_sch</text>
<text x="177.5" y="49">File:</text>
<text x="182.8" y="49">auxboards_levelshift.kicad_sch</text>
<text x="177.3" y="66.8">File:</text>
<text x="182.5" y="66.8">auxboards_levelshift.kicad_sch</text>
<text x="177.3" y="87.3">File:</text>
<text x="182.5" y="87.3">auxboards_levelshift.kicad_sch</text>
<text x="177.5" y="112.7">File:</text>
<text x="182.8" y="112.7">auxboards_levelshift.kicad_sch</text>
<text x="142.2" y="143.7">File:</text>
<text x="147.5" y="143.7">auxboards_power.kicad_sch</text>
</g>
</svg>
